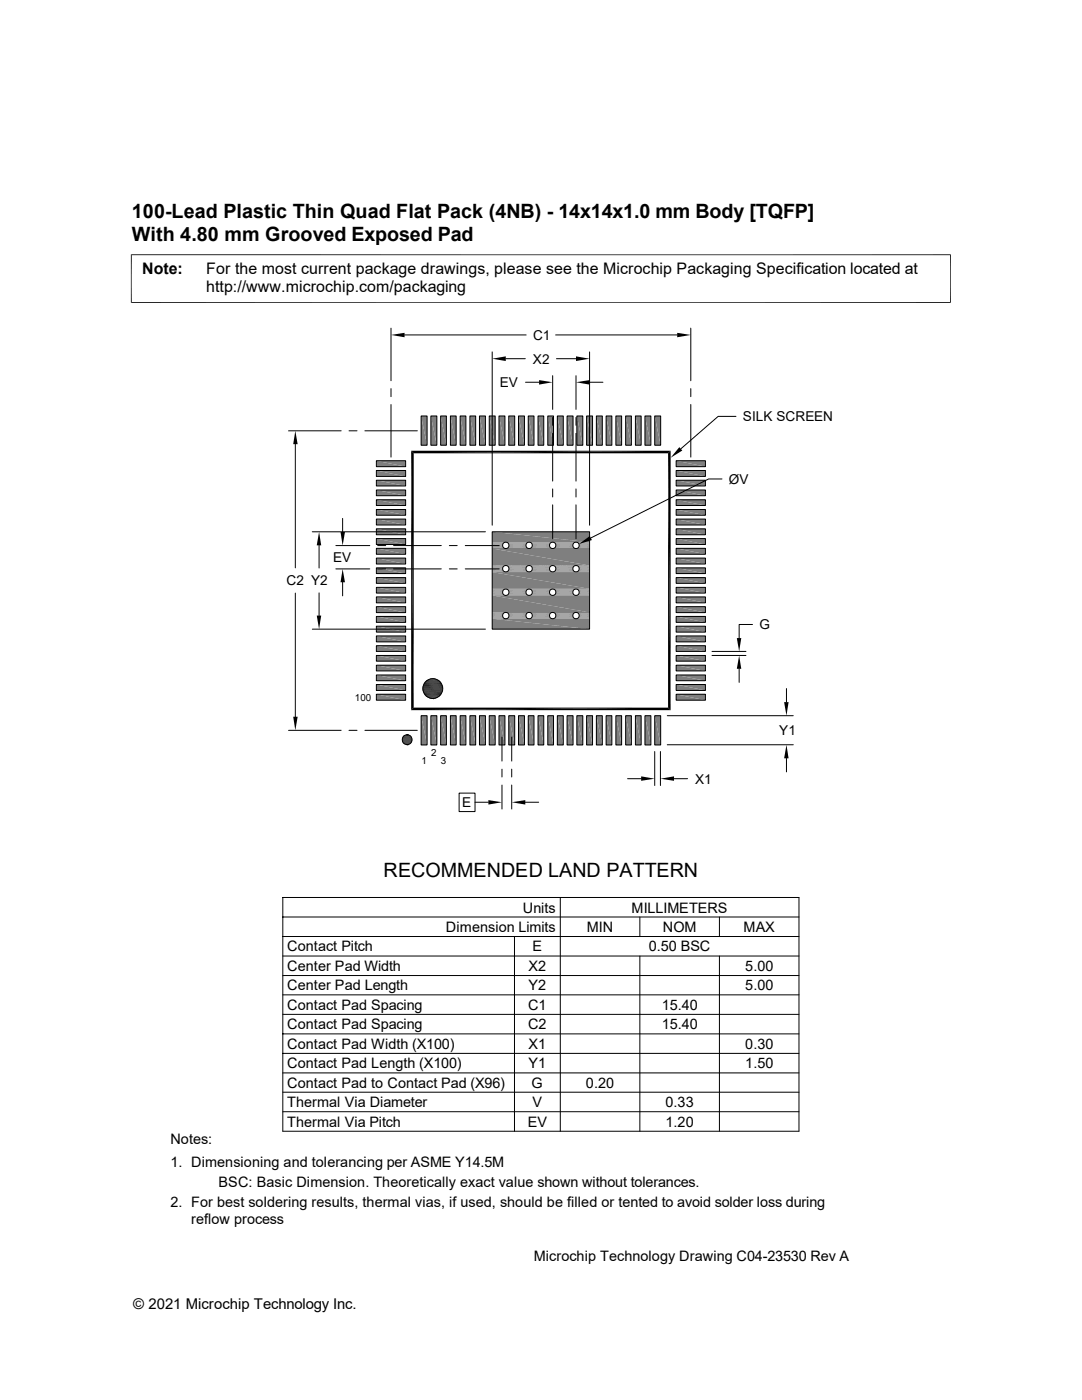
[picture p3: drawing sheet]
<svg xmlns="http://www.w3.org/2000/svg" width="216mm" height="279mm" viewBox="0 0 216 279" stroke-linecap="round" stroke-linejoin="round" font-family="sans-serif">
<g fill="#7f7f7f">
<path d="M98.2 106.1l19.4 2.1h-19.4z"/>
<path d="M98.2 106.1h19.4v2.1z"/>
</g>
<g fill="none" stroke="#7f7f7f" stroke-width=".2">
<path d="M98.2 108.3h2.5M98.2 108.4h2.3M98.2 108.5h2.3M98.2 108.6h2.2M98.2 108.7h2.1M98.2 108.8h2.1M98.2 108.9h2.1M98.2 109h2.1M98.2 109.1h2.2M98.2 109.2h2.3M98.2 109.3h2.3M98.2 109.4h2.5"/>
<path d="M98.2 109.5h2.6M98.2 109.5h2.7M100.9 108.2l-2.7 .1M101 108.2h4.5M101 109.5h4.5M101.1 109.5h4.3M101.2 108.3h4.1M101.2 109.4h4.1M101.3 108.4h3.9M101.3 109.3h3.9M101.4 108.5h3.7M101.4 109.2h3.7"/>
<path d="M101.5 108.6h3.6M101.5 109.1h3.6M101.5 108.7h3.5M101.5 109h3.5M101.6 108.8h3.4M101.6 108.9h3.4M105.7 108.2h4.5M105.7 109.5h4.5M105.8 109.5h4.3M105.9 108.3h4.1M105.9 109.4h4.1M106 108.4h3.9"/>
<path d="M106 109.3h3.9M106.1 108.5h3.7M106.1 109.2h3.7M106.1 108.6h3.6M106.1 109.1h3.6M106.2 108.7h3.4M106.2 108.8h3.4M106.2 108.9h3.4M106.2 109h3.4M110.3 108.2h4.6M110.3 109.5h4.6M110.4 109.5h4.4"/>
<path d="M110.5 108.3h4.1M110.5 109.4h4.1M110.7 108.4h3.9M110.7 109.3h3.9M110.7 108.5h3.7M110.7 109.2h3.7M110.8 108.6h3.6M110.8 109.1h3.6M110.9 108.7h3.4M110.9 108.8h3.4M110.9 108.9h3.4M110.9 109h3.4"/>
<path d="M115 108.2h2.6M115 109.5h2.6M115.1 109.5h2.5M115.2 108.3h2.4M115.2 109.4h2.4M115.3 108.4h2.3M115.3 109.3h2.3M115.4 108.5h2.2M115.4 109.2h2.2M115.5 108.6h2.1M115.5 109.1h2.1M115.5 108.7h2.1"/>
<path d="M115.5 109h2.1M115.6 108.8h2M115.6 108.9h2"/>
</g>
<g fill="#7f7f7f">
<path d="M98.2 109.5l19.4 3.4h-19.4z"/>
<path d="M98.2 109.5h19.4v3.4z"/>
</g>
<g fill="none" stroke="#7f7f7f" stroke-width=".2">
<path d="M98.2 112.9h2.7M98.2 112.9h2.6M98.2 113h2.5M98.2 113h2.3M98.2 113.1h2.3M98.2 113.2h2.2M98.2 113.3h2.1M98.2 113.5h2.1M98.2 113.6h2.1M98.2 113.7h2.1M98.2 113.8h2.2M98.2 113.9h2.3"/>
<path d="M98.2 114h2.3M98.2 114.1h2.6M98.2 114.2h2.7M101 112.9h4.5M101 114.2h4.5M101.1 112.9h4.3M101.1 114.1h4.3M101.2 113h4.1M101.3 113h3.9M101.3 114h3.9M101.4 113.1h3.7M101.4 113.9h3.7"/>
<path d="M101.5 113.2h3.6M101.5 113.8h3.6M101.5 113.3h3.5M101.5 113.7h3.5M101.6 113.5h3.4M101.6 113.6h3.4M105.7 112.9h4.5M105.7 114.2h4.5M105.8 112.9h4.3M105.8 114.1h4.3M105.9 113h4.1M106 113h3.9"/>
<path d="M106 114h3.9M106.1 113.1h3.7M106.1 113.9h3.7M106.1 113.2h3.6M106.1 113.8h3.6M106.2 113.3h3.4M106.2 113.5h3.4M106.2 113.6h3.4M106.2 113.7h3.4M110.3 112.9h4.6M110.3 114.2h4.6M110.4 112.9h4.4"/>
<path d="M110.4 114.1h4.4M110.5 113h4.1M110.7 113h3.9M110.7 114h3.9M110.7 113.1h3.7M110.7 113.9h3.7M110.8 113.2h3.6M110.8 113.8h3.6M110.9 113.3h3.4M110.9 113.5h3.4M110.9 113.6h3.4M110.9 113.7h3.4"/>
<path d="M115 112.9h2.6M115 114.2h2.6M115.1 112.9h2.5M115.1 114.1h2.5M115.2 113h2.4M115.3 113h2.3M115.3 114h2.3M115.4 113.1h2.2M115.4 113.9h2.2M115.5 113.2h2.1M115.5 113.8h2.1M115.5 113.3h2.1"/>
<path d="M115.5 113.7h2.1M115.6 113.5h2M115.6 113.6h2"/>
</g>
<g fill="#7f7f7f">
<path d="M98.2 114.2l19.4 3.3h-19.4z"/>
<path d="M98.2 114.2h19.4v3.3z"/>
</g>
<g fill="none" stroke="#7f7f7f" stroke-width=".2">
<path d="M98.2 117.5h2.7M98.2 117.6h2.6M98.2 117.6h2.5M98.2 117.7h2.3M98.2 117.8h2.3M98.2 117.9h2.2M98.2 118h2.1M98.2 118.1h2.1M98.2 118.2h2.1M98.2 118.3h2.1M98.2 118.5h2.2M98.2 118.6h2.3"/>
<path d="M98.2 118.7h2.3M98.2 118.7h2.5M98.2 118.8h2.6M98.2 118.8h2.7M101 117.5h4.5M101 118.8h4.5M101.1 117.6h4.3M101.1 118.8h4.3M101.2 117.6h4.1M101.2 118.7h4.1M101.3 117.7h3.9M101.3 118.7h3.9"/>
<path d="M101.4 117.8h3.7M101.4 118.6h3.7M101.5 117.9h3.6M101.5 118.5h3.6M101.5 118h3.5M101.5 118.3h3.5M101.6 118.1h3.4M101.6 118.2h3.4M105.7 117.5h4.5M105.7 118.8h4.5M105.8 117.6h4.3M105.8 118.8h4.3"/>
<path d="M105.9 117.6h4.1M105.9 118.7h4.1M106 117.7h3.9M106 118.7h3.9M106.1 117.8h3.7M106.1 118.6h3.7M106.1 117.9h3.6M106.1 118.5h3.6M106.2 118h3.4M106.2 118.1h3.4M106.2 118.2h3.4M106.2 118.3h3.4"/>
<path d="M110.3 117.5h4.6M110.3 118.8h4.6M110.4 117.6h4.4M110.4 118.8h4.4M110.5 117.6h4.1M110.5 118.7h4.1M110.7 117.7h3.9M110.7 118.7h3.9M110.7 117.8h3.7M110.7 118.6h3.7M110.8 117.9h3.6M110.8 118.5h3.6"/>
<path d="M110.9 118h3.4M110.9 118.1h3.4M110.9 118.2h3.4M110.9 118.3h3.4M115 117.5h2.6M115 118.8h2.6M115.1 117.6h2.5M115.1 118.8h2.5M115.2 117.6h2.4M115.2 118.7h2.4M115.3 117.7h2.3M115.3 118.7h2.3"/>
<path d="M115.4 117.8h2.2M115.4 118.6h2.2M115.5 117.9h2.1M115.5 118.5h2.1M115.5 118h2.1M115.5 118.3h2.1M115.6 118.1h2M115.6 118.2h2"/>
</g>
<g fill="#7f7f7f">
<path d="M98.2 118.8l19.4 3.4h-19.4z"/>
<path d="M98.2 118.8h19.4v3.4z"/>
</g>
<g fill="none" stroke="#7f7f7f" stroke-width=".2">
<path d="M98.2 122.3h2.5M98.2 122.4h2.3M98.2 122.6h2.2M98.2 122.7h2.1M98.2 122.8h2.1M98.2 122.9h2.1M98.2 123h2.1M98.2 123.1h2.2M98.2 123.2h2.3M98.2 123.3h2.3M98.2 123.4h2.5M98.2 123.4h2.6"/>
<path d="M98.2 123.5h2.7M100.9 122.2h-2.7M101 122.2h4.5M101 123.5h4.5M101.1 123.4h4.3M101.2 122.3h4.1M101.2 123.4h4.1M101.3 122.4h3.9M101.3 123.3h3.9M101.4 122.4h3.7M101.4 123.2h3.7M101.5 122.6h3.6"/>
<path d="M101.5 123.1h3.6M101.5 122.7h3.5M101.5 123h3.5M101.6 122.8h3.4M101.6 122.9h3.4M105.7 122.2h4.5M105.7 123.5h4.5M105.8 123.4h4.3M105.9 122.3h4.1M105.9 123.4h4.1M106 122.4h3.9M106 123.3h3.9"/>
<path d="M106.1 122.4h3.7M106.1 123.2h3.7M106.1 122.6h3.6M106.1 123.1h3.6M106.2 122.7h3.4M106.2 122.8h3.4M106.2 122.9h3.4M106.2 123h3.4M110.3 122.2h4.6M110.3 123.5h4.6M110.4 123.4h4.4M110.5 122.3h4.1"/>
<path d="M110.5 123.4h4.1M110.7 122.4h3.9M110.7 123.3h3.9M110.7 122.4h3.7M110.7 123.2h3.7M110.8 122.6h3.6M110.8 123.1h3.6M110.9 122.7h3.4M110.9 122.8h3.4M110.9 122.9h3.4M110.9 123h3.4M115 122.2h2.6"/>
<path d="M115 123.5h2.6M115.1 123.4h2.5M115.2 122.3h2.4M115.2 123.4h2.4M115.3 122.4h2.3M115.3 123.3h2.3M115.4 122.4h2.2M115.4 123.2h2.2M115.5 122.6h2.1M115.5 123.1h2.1M115.5 122.7h2.1M115.5 123h2.1"/>
<path d="M115.6 122.8h2M115.6 122.9h2"/>
</g>
<g fill="#7f7f7f">
<path d="M98.2 123.5l19.4 2.1h-19.4z"/>
<path d="M98.2 123.5h19.4v2.1z"/>
<path d="M130.6 83l1.2 5.9h-1.2z"/>
<path d="M130.6 83h1.2v5.9z"/>
<path d="M128.7 83l1.2 5.9h-1.2z"/>
<path d="M128.7 83h1.2v5.9z"/>
<path d="M126.8 83l1.1 5.9h-1.1z"/>
<path d="M126.8 83h1.1v5.9z"/>
<path d="M124.8 83l1.2 5.9h-1.2z"/>
<path d="M124.8 83h1.2v5.9z"/>
<path d="M122.9 83l1.1 5.9h-1.1z"/>
<path d="M122.9 83h1.1v5.9z"/>
<path d="M120.9 83l1.2 5.9h-1.2z"/>
<path d="M120.9 83h1.2v5.9z"/>
<path d="M119 83l1.2 5.9h-1.2z"/>
<path d="M119 83h1.2v5.9z"/>
<path d="M117.1 83l1.1 5.9h-1.1z"/>
<path d="M117.1 83h1.1v5.9z"/>
<path d="M115.1 83l1.2 5.9h-1.2z"/>
<path d="M115.1 83h1.2v5.9z"/>
<path d="M113.2 83l1.1 5.9h-1.1z"/>
<path d="M113.2 83h1.1v5.9z"/>
<path d="M111.2 83l1.2 5.9h-1.2z"/>
<path d="M111.2 83h1.2v5.9z"/>
<path d="M109.3 83l1.1 5.9h-1.1z"/>
<path d="M109.3 83h1.1v5.9z"/>
<path d="M107.4 83l1.1 5.9h-1.1z"/>
<path d="M107.4 83h1.1v5.9z"/>
<path d="M105.4 83l1.2 5.9h-1.2z"/>
<path d="M105.4 83h1.2v5.9z"/>
<path d="M103.5 83l1.1 5.9h-1.1z"/>
<path d="M103.5 83h1.1v5.9z"/>
<path d="M101.5 83l1.2 5.9h-1.2z"/>
<path d="M101.5 83h1.2v5.9z"/>
<path d="M99.6 83l1.2 5.9h-1.2z"/>
<path d="M99.6 83h1.2v5.9z"/>
<path d="M97.6 83l1.2 5.9h-1.2z"/>
<path d="M97.6 83h1.2v5.9z"/>
<path d="M95.7 83l1.2 5.9h-1.2z"/>
<path d="M95.7 83h1.2v5.9z"/>
<path d="M93.8 83l1.1 5.9h-1.1z"/>
<path d="M93.8 83h1.1v5.9z"/>
<path d="M91.8 83l1.2 5.9h-1.2z"/>
<path d="M91.8 83h1.2v5.9z"/>
<path d="M89.9 83l1.1 5.9h-1.1z"/>
<path d="M89.9 83h1.1v5.9z"/>
<path d="M87.9 83l1.2 5.9h-1.2z"/>
<path d="M87.9 83h1.2v5.9z"/>
<path d="M86 83l1.2 5.9h-1.2z"/>
<path d="M86 83h1.2v5.9z"/>
<path d="M84 83l1.2 5.9h-1.2z"/>
<path d="M84 83h1.2v5.9z"/>
<path d="M134.9 91.9l5.9 1.2h-5.9z"/>
<path d="M134.9 91.9h5.9v1.2z"/>
<path d="M75.1 91.9l5.8 1.2h-5.8z"/>
<path d="M75.1 91.9h5.8v1.2z"/>
<path d="M134.9 93.9l5.9 1.2h-5.9z"/>
<path d="M134.9 93.9h5.9v1.2z"/>
<path d="M75.1 93.9l5.8 1.2h-5.8z"/>
<path d="M75.1 93.9h5.8v1.2z"/>
<path d="M134.9 95.8l5.9 1.2h-5.9z"/>
<path d="M134.9 95.8h5.9v1.2z"/>
<path d="M75.1 95.8l5.8 1.2h-5.8z"/>
<path d="M75.1 95.8h5.8v1.2z"/>
<path d="M134.9 97.8l5.9 1.1h-5.9z"/>
<path d="M134.9 97.8h5.9v1.1z"/>
<path d="M75.1 97.8l5.8 1.1h-5.8z"/>
<path d="M75.1 97.8h5.8v1.1z"/>
<path d="M134.9 99.7l5.9 1.2h-5.9z"/>
<path d="M134.9 99.7h5.9v1.2z"/>
<path d="M75.1 99.7l5.8 1.2h-5.8z"/>
<path d="M75.1 99.7h5.8v1.2z"/>
<path d="M134.9 101.7l5.9 1.1h-5.9z"/>
<path d="M134.9 101.7h5.9v1.1z"/>
<path d="M75.1 101.7l5.8 1.1h-5.8z"/>
<path d="M75.1 101.7h5.8v1.1z"/>
<path d="M134.9 103.6l5.9 1.2h-5.9z"/>
<path d="M134.9 103.6h5.9v1.2z"/>
<path d="M75.1 103.6l5.8 1.2h-5.8z"/>
<path d="M75.1 103.6h5.8v1.2z"/>
<path d="M134.9 105.5l5.9 1.2h-5.9z"/>
<path d="M134.9 105.5h5.9v1.2z"/>
<path d="M75.1 105.5l5.8 1.2h-5.8z"/>
<path d="M75.1 105.5h5.8v1.2z"/>
<path d="M134.9 107.5l5.9 1.2h-5.9z"/>
<path d="M134.9 107.5h5.9v1.2z"/>
<path d="M75.1 107.5l5.8 1.2h-5.8z"/>
<path d="M75.1 107.5h5.8v1.2z"/>
<path d="M134.9 109.4l5.9 1.2h-5.9z"/>
<path d="M134.9 109.4h5.9v1.2z"/>
<path d="M75.1 109.4l5.8 1.2h-5.8z"/>
<path d="M75.1 109.4h5.8v1.2z"/>
<path d="M134.9 111.4l5.9 1.2h-5.9z"/>
<path d="M134.9 111.4h5.9v1.2z"/>
<path d="M75.1 111.4l5.8 1.2h-5.8z"/>
<path d="M75.1 111.4h5.8v1.2z"/>
<path d="M134.9 113.3l5.9 1.2h-5.9z"/>
<path d="M134.9 113.3h5.9v1.2z"/>
<path d="M75.1 113.3l5.8 1.2h-5.8z"/>
<path d="M75.1 113.3h5.8v1.2z"/>
<path d="M134.9 115.3l5.9 1.1h-5.9z"/>
<path d="M134.9 115.3h5.9v1.1z"/>
<path d="M75.1 115.3l5.8 1.1h-5.8z"/>
<path d="M75.1 115.3h5.8v1.1z"/>
<path d="M134.9 117.2l5.9 1.2h-5.9z"/>
<path d="M134.9 117.2h5.9v1.2z"/>
<path d="M75.1 117.2l5.8 1.2h-5.8z"/>
<path d="M75.1 117.2h5.8v1.2z"/>
<path d="M134.9 119.1l5.9 1.2h-5.9z"/>
<path d="M134.9 119.1h5.9v1.2z"/>
<path d="M75.1 119.1l5.8 1.2h-5.8z"/>
<path d="M75.1 119.1h5.8v1.2z"/>
<path d="M134.9 121.1l5.9 1.2h-5.9z"/>
<path d="M134.9 121.1h5.9v1.2z"/>
<path d="M75.1 121.1l5.8 1.2h-5.8z"/>
<path d="M75.1 121.1h5.8v1.2z"/>
<path d="M134.9 123l5.9 1.2h-5.9z"/>
<path d="M134.9 123h5.9v1.2z"/>
<path d="M75.1 123l5.8 1.2h-5.8z"/>
<path d="M75.1 123h5.8v1.2z"/>
<path d="M134.9 125l5.9 1.2h-5.9z"/>
<path d="M134.9 125h5.9v1.2z"/>
<path d="M75.1 125l5.8 1.2h-5.8z"/>
<path d="M75.1 125h5.8v1.2z"/>
<path d="M134.9 126.9l5.9 1.2h-5.9z"/>
<path d="M134.9 126.9h5.9v1.2z"/>
<path d="M75.1 126.9l5.8 1.2h-5.8z"/>
<path d="M75.1 126.9h5.8v1.2z"/>
<path d="M134.9 128.9l5.9 1.1h-5.9z"/>
<path d="M134.9 128.9h5.9v1.1z"/>
<path d="M75.1 128.9l5.8 1.1h-5.8z"/>
<path d="M75.1 128.9h5.8v1.1z"/>
<path d="M134.9 130.8l5.9 1.2h-5.9z"/>
<path d="M134.9 130.8h5.9v1.2z"/>
<path d="M75.1 130.8l5.8 1.2h-5.8z"/>
<path d="M75.1 130.8h5.8v1.2z"/>
<path d="M134.9 132.8l5.9 1.1h-5.9z"/>
<path d="M134.9 132.8h5.9v1.1z"/>
<path d="M75.1 132.8l5.8 1.1h-5.8z"/>
<path d="M75.1 132.8h5.8v1.1z"/>
<path d="M134.9 134.7l5.9 1.1h-5.9z"/>
<path d="M134.9 134.7h5.9v1.1z"/>
<path d="M75.1 134.7l5.8 1.1h-5.8z"/>
<path d="M75.1 134.7h5.8v1.1z"/>
<path d="M134.9 136.6l5.9 1.2h-5.9z"/>
<path d="M134.9 136.6h5.9v1.2z"/>
<path d="M75.1 136.6l5.8 1.2h-5.8z"/>
<path d="M75.1 136.6h5.8v1.2z"/>
<path d="M134.9 138.6l5.9 1.1h-5.9z"/>
<path d="M134.9 138.6h5.9v1.1z"/>
<path d="M75.1 138.6l5.8 1.1h-5.8z"/>
<path d="M75.1 138.6h5.8v1.1z"/>
<path d="M130.6 142.8l1.2 5.9h-1.2z"/>
<path d="M130.6 142.8h1.2v5.9z"/>
<path d="M128.7 142.8l1.2 5.9h-1.2z"/>
<path d="M128.7 142.8h1.2v5.9z"/>
<path d="M126.8 142.8l1.1 5.9h-1.1z"/>
<path d="M126.8 142.8h1.1v5.9z"/>
<path d="M124.8 142.8l1.2 5.9h-1.2z"/>
<path d="M124.8 142.8h1.2v5.9z"/>
<path d="M122.9 142.8l1.1 5.9h-1.1z"/>
<path d="M122.9 142.8h1.1v5.9z"/>
<path d="M120.9 142.8l1.2 5.9h-1.2z"/>
<path d="M120.9 142.8h1.2v5.9z"/>
<path d="M119 142.8l1.2 5.9h-1.2z"/>
<path d="M119 142.8h1.2v5.9z"/>
<path d="M117.1 142.8l1.1 5.9h-1.1z"/>
<path d="M117.1 142.8h1.1v5.9z"/>
<path d="M115.1 142.8l1.2 5.9h-1.2z"/>
<path d="M115.1 142.8h1.2v5.9z"/>
<path d="M113.2 142.8l1.1 5.9h-1.1z"/>
<path d="M113.2 142.8h1.1v5.9z"/>
<path d="M111.2 142.8l1.2 5.9h-1.2z"/>
<path d="M111.2 142.8h1.2v5.9z"/>
<path d="M109.3 142.8l1.1 5.9h-1.1z"/>
<path d="M109.3 142.8h1.1v5.9z"/>
<path d="M107.4 142.8l1.1 5.9h-1.1z"/>
<path d="M107.4 142.8h1.1v5.9z"/>
<path d="M105.4 142.8l1.2 5.9h-1.2z"/>
<path d="M105.4 142.8h1.2v5.9z"/>
<path d="M103.5 142.8l1.1 5.9h-1.1z"/>
<path d="M103.5 142.8h1.1v5.9z"/>
<path d="M101.5 142.8l1.2 5.9h-1.2z"/>
<path d="M101.5 142.8h1.2v5.9z"/>
<path d="M99.6 142.8l1.2 5.9h-1.2z"/>
<path d="M99.6 142.8h1.2v5.9z"/>
<path d="M97.6 142.8l1.2 5.9h-1.2z"/>
<path d="M97.6 142.8h1.2v5.9z"/>
<path d="M95.7 142.8l1.2 5.9h-1.2z"/>
<path d="M95.7 142.8h1.2v5.9z"/>
<path d="M93.8 142.8l1.1 5.9h-1.1z"/>
<path d="M93.8 142.8h1.1v5.9z"/>
<path d="M91.8 142.8l1.2 5.9h-1.2z"/>
<path d="M91.8 142.8h1.2v5.9z"/>
<path d="M89.9 142.8l1.1 5.9h-1.1z"/>
<path d="M89.9 142.8h1.1v5.9z"/>
<path d="M87.9 142.8l1.2 5.9h-1.2z"/>
<path d="M87.9 142.8h1.2v5.9z"/>
<path d="M86 142.8l1.2 5.9h-1.2z"/>
<path d="M86 142.8h1.2v5.9z"/>
<path d="M84 142.8l1.2 5.9h-1.2z"/>
<path d="M84 142.8h1.2v5.9z"/>
</g>
<g fill="none" stroke="#000" stroke-width=".2">
<path d="M26.1 50.8h163.6M26.2 50.8v9.7M189.7 50.8v9.7M26.1 60.4h163.6M78 65.5v10.5M78 77.6v1.6M80.7 66.8h24.3M98.2 70.2v34.6M100.9 71.6h3.9M104.9 76.3h2.7M110.3 75v6.7M110.9 66.8h24.2"/>
<path d="M111 71.6h3.9M114.9 75v6.7M117.6 76.3h2.7M117.6 70.2v34.6M137.8 65.5v10.5M137.8 77.6v1.6M57.6 86h10.5M58.9 88.6v24.7M69.6 86h1.6M72.8 86h10.5M75.1 91.9h5.8v1.2h-5.8zM75.1 93.9h5.8v1.2h-5.8z"/>
<path d="M75.1 95.8h5.8v1.2h-5.8zM75.1 97.8h5.8v1.1h-5.8zM75.1 99.7h5.8v1.2h-5.8zM78 80.7v10.5M84 83h1.2v5.9h-1.2zM86 83h1.2v5.9h-1.2zM87.9 83h1.2v5.9h-1.2zM89.9 83h1.1v5.9h-1.1zM91.8 83h1.2v5.9h-1.2zM93.8 83h1.1v5.9h-1.1zM95.7 83h1.2v5.9h-1.2zM97.6 83h1.2v5.9h-1.2z"/>
<path d="M99.6 83h1.2v5.9h-1.2zM101.5 83h1.2v5.9h-1.2zM103.5 83h1.1v5.9h-1.1zM105.4 83h1.2v5.9h-1.2zM107.4 83h1.1v5.9h-1.1zM109.3 83h1.1v5.9h-1.1zM110.3 83.3v1.6M110.3 86.5v9.5M110.3 97.6v1.6M111.2 83h1.2v5.9h-1.2zM113.2 83h1.1v5.9h-1.1zM114.9 83.3v1.6"/>
<path d="M114.9 86.5v9.5M114.9 97.6v1.6M115.1 83h1.2v5.9h-1.2zM117.1 83h1.1v5.9h-1.1zM119 83h1.2v5.9h-1.2zM120.9 83h1.2v5.9h-1.2zM122.9 83h1.1v5.9h-1.1zM124.8 83h1.2v5.9h-1.2zM126.8 83h1.1v5.9h-1.1zM128.7 83h1.2v5.9h-1.2zM130.6 83h1.2v5.9h-1.2zM134.9 99.7h5.9v1.2h-5.9z"/>
<path d="M134.9 97.8h5.9v1.1h-5.9zM134.9 95.8h5.9v1.2h-5.9zM134.9 93.9h5.9v1.2h-5.9zM134.9 91.9h5.9v1.2h-5.9zM137.8 80.7v10.5M144.1 95.6h-2.7l-23.5 11.8M146.9 83.1h-3.6l-7.5 6.5M58.9 118.4v24.6M62.3 106.1h34.6M63.7 108.8v4.6M63.7 118.3v4.6M67 108.9h6.8"/>
<path d="M67 113.5h6.8M68.4 103.5v2.7M68.4 116.2v2.7M75.1 101.7h5.8v1.1h-5.8zM75.1 103.6h5.8v1.2h-5.8zM75.1 105.5h5.8v1.2h-5.8zM75.1 107.5h5.8v1.2h-5.8zM75.1 109.4h5.8v1.2h-5.8zM75.1 111.4h5.8v1.2h-5.8zM75.1 113.3h5.8v1.2h-5.8zM75.1 115.3h5.8v1.1h-5.8zM75.1 117.2h5.8v1.2h-5.8z"/>
<path d="M75.1 119.1h5.8v1.2h-5.8zM75.4 108.9h1.6M75.4 113.5h1.6M78.5 108.9h9.6M78.5 113.5h9.6M89.7 108.9h1.5M89.7 113.5h1.5M92.8 108.9h6.8M92.8 113.5h6.8M98.2 106.1h19.4v19.5h-19.4zM110.3 100.8v6.7M114.9 100.8v6.7"/>
<path d="M134.9 119.1h5.9v1.2h-5.9zM134.9 117.2h5.9v1.2h-5.9zM134.9 115.3h5.9v1.1h-5.9zM134.9 113.3h5.9v1.2h-5.9zM134.9 111.4h5.9v1.2h-5.9zM134.9 109.4h5.9v1.2h-5.9zM134.9 107.5h5.9v1.2h-5.9zM134.9 105.5h5.9v1.2h-5.9zM134.9 103.6h5.9v1.2h-5.9zM134.9 101.7h5.9v1.1h-5.9zM62.3 125.6h34.6M75.1 121.1h5.8v1.2h-5.8z"/>
<path d="M75.1 123h5.8v1.2h-5.8zM75.1 125h5.8v1.2h-5.8zM75.1 126.9h5.8v1.2h-5.8zM75.1 128.9h5.8v1.1h-5.8zM75.1 130.8h5.8v1.2h-5.8zM75.1 132.8h5.8v1.1h-5.8zM75.1 134.7h5.8v1.1h-5.8zM75.1 136.6h5.8v1.2h-5.8zM75.1 138.6h5.8v1.1h-5.8zM84.3 137.3h4.1M84.3 137.7h4M84.4 136.9h3.9"/>
<path d="M84.4 138.1h3.9M84.5 136.6h3.7M84.5 138.3h3.7M84.5 136.4h3.6M84.5 138.4h3.6M84.7 136.2h3.4M84.7 138.6h3.4M84.8 136.1h3.1M84.8 138.7h3.1M84.9 136h2.9M84.9 138.9h2.9M85 135.8h2.7"/>
<path d="M85 139h2.7M85.2 135.7h2.3M85.2 139.1h2.3M134.9 138.6h5.9v1.1h-5.9zM134.9 136.6h5.9v1.2h-5.9zM134.9 134.7h5.9v1.1h-5.9zM134.9 132.8h5.9v1.1h-5.9zM134.9 130.8h5.9v1.2h-5.9zM134.9 128.9h5.9v1.1h-5.9zM134.9 126.9h5.9v1.2h-5.9zM134.9 125h5.9v1.2h-5.9zM134.9 123h5.9v1.2h-5.9z"/>
<path d="M134.9 121.1h5.9v1.2h-5.9zM142.1 130.8h6.7M142.1 130h6.7M147.5 133.5v2.7M150.2 124.6h-2.7v2.7M156.9 137.4v2.7M57.6 145.8h10.5M69.6 145.8h1.6M72.8 145.8h10.5M80.2 147.5h2.1M80.2 147.6h2.1M80.2 147.7h2.1"/>
<path d="M80.2 147.8h2.1M84 142.8h1.2v5.9h-1.2zM86 142.8h1.2v5.9h-1.2zM87.9 142.8h1.2v5.9h-1.2zM89.9 142.8h1.1v5.9h-1.1zM91.6 158.3h3.2v3.7h-3.2zM91.8 142.8h1.2v5.9h-1.2zM93.8 142.8h1.1v5.9h-1.1zM95.7 142.8h1.2v5.9h-1.2zM97.6 142.8h1.2v5.9h-1.2zM99.6 142.8h1.2v5.9h-1.2zM100.2 147.1v4.8"/>
<path d="M100.2 153.5v1.6M100.2 156.7v4.8M101.5 142.8h1.2v5.9h-1.2zM102.1 147.1v4.8M102.1 153.5v1.6M102.1 156.7v4.8M103.5 142.8h1.1v5.9h-1.1zM105.4 142.8h1.2v5.9h-1.2zM107.4 142.8h1.1v5.9h-1.1zM109.3 142.8h1.1v5.9h-1.1zM111.2 142.8h1.2v5.9h-1.2zM113.2 142.8h1.1v5.9h-1.1z"/>
<path d="M115.1 142.8h1.2v5.9h-1.2zM117.1 142.8h1.1v5.9h-1.1zM119 142.8h1.2v5.9h-1.2zM120.9 142.8h1.2v5.9h-1.2zM122.9 142.8h1.1v5.9h-1.1zM124.8 142.8h1.2v5.9h-1.2zM125.2 155.4h2.7M126.8 142.8h1.1v5.9h-1.1zM128.7 142.8h1.2v5.9h-1.2zM130.6 142.8h1.2v5.9h-1.2zM130.6 150v6.8M131.8 150v6.8"/>
<path d="M133.1 148.6h25.2M133.1 142.8h25.2M134.5 155.4h2.7M156.9 151.3v2.8M56.4 179.1h103v46.7h-103zM94.8 160.1h2.7M104.8 160.1h2.7M111.8 179.1v46.7M56.4 183h103M56.4 186.9h103M56.4 194.7h103M56.4 190.8h103"/>
<path d="M56.4 198.5h103M102.7 186.9v38.9M127.7 183v3.9M127.7 190.8v35M143.6 183v3.9M143.6 190.8v35M56.4 206.3h103M56.4 210.2h103M56.4 218h103M56.4 214.1h103M56.4 202.4h103M56.4 221.9h103"/>
<circle cx="100.9" cy="108.8" r=".65"/>
<circle cx="100.9" cy="118.2" r=".65"/>
<circle cx="100.9" cy="113.5" r=".65"/>
<circle cx="105.6" cy="118.2" r=".65"/>
<circle cx="105.6" cy="108.8" r=".65"/>
<circle cx="105.6" cy="113.5" r=".65"/>
<circle cx="110.3" cy="118.2" r=".65"/>
<circle cx="110.3" cy="113.5" r=".65"/>
<circle cx="110.3" cy="108.8" r=".65"/>
<circle cx="114.9" cy="108.8" r=".65"/>
<circle cx="114.9" cy="113.5" r=".65"/>
<circle cx="114.9" cy="118.2" r=".65"/>
<circle cx="86.4" cy="137.4" r="1.98"/>
<circle cx="100.9" cy="122.9" r=".65"/>
<circle cx="105.6" cy="122.9" r=".65"/>
<circle cx="110.3" cy="122.9" r=".65"/>
<circle cx="114.9" cy="122.9" r=".65"/>
<circle cx="81.2" cy="147.6" r=".98"/>
</g>
<g fill="#000">
<path d="M78 66.8l2.7-.4v.9zM98.2 71.6l2.7-.5v1zM107.6 75.9l2.7 .4-2.7 .5zM114.9 71.1l2.7 .5-2.7 .5zM114.9 76.3l2.7-.4v.9zM135.1 66.4l2.7 .4-2.7 .5zM58.9 86l.5 2.6h-.9zM82 90l.5 51.2-.5 .5zM82 90l.5 .5v50.7zM82.5 90.5l51.3-.5-.5 .5zM82 90h51.8l-51.3 .5zM135.6 89.2l.5 .7-2.3 1.5z"/>
<path d="M63.7 106.1l.4 2.7h-.9zM67.9 106.2h.9l-.4 2.7zM68.4 113.5l.4 2.7h-.9zM115.5 108.6l2.2-1.6 .4 .8zM63.2 122.9h.9l-.4 2.7zM85.3 139.2l1.9 .1zM85.3 139.2h2zM85.3 135.7h2zM85.5 135.6l1.8 .1zM85.5 139.3l1.5 .1zM85.5 139.3h1.7zM85.5 135.6h1.7z"/>
<path d="M85.7 135.5l1.5 .1zM85.7 139.4h1.1zM85.7 139.4h1.3zM85.7 135.5h1.3zM85.9 135.5h1.1zM85.9 139.4h.7zM85.9 139.4h.9zM85.9 135.5h.9zM86.1 135.4l.7 .1zM86.1 139.4h.5zM86.1 135.4h.5zM147.5 130.8l.4 2.7h-.9z"/>
<path d="M147 127.3h.9l-.4 2.7zM58.5 143h.9l-.5 2.8zM80.3 147.4h2zM80.3 147.4l2 .1zM80.3 147.8l1.9 .1zM80.3 147.8h2zM80.3 147.9l1.9 .1zM80.3 147.9h1.9zM80.3 147.3l1.9 .1zM80.3 148l1.8 .1zM80.3 148h1.9zM80.3 147.2l1.9 .1h-1.9z"/>
<path d="M80.3 147.2h1.8l.1 .1zM80.3 148.1l1.8 .1zM80.3 148.1h1.8zM80.3 147.2h1.8zM80.4 147.1l1.7 .1zM80.4 148.2l1.6 .1zM80.4 148.2h1.7zM80.4 147l1.7 .1zM80.4 148.3h1.6zM80.4 147h1.6zM80.5 146.9l1.5 .1zM80.5 148.3l1.4 .1z"/>
<path d="M80.5 148.3h1.5zM80.6 146.9h1.4zM80.6 148.4l1.2 .1zM80.6 148.4h1.3zM80.6 146.9h1.3zM80.6 146.8l1.3 .1zM80.6 148.5h1.1zM80.6 148.5h1.2zM80.6 146.8h1.2zM80.7 146.8h1.1zM80.7 148.5h1zM80.7 146.8h1z"/>
<path d="M80.8 146.7l.9 .1zM80.8 148.5l.8 .1zM80.8 148.5h.9zM80.8 146.7h.9zM80.9 146.7h.8zM80.9 148.6h.6zM80.9 148.6h.7zM80.9 146.7h.7zM81 146.6l.6 .1zM81 148.6h.4zM81 148.6h.5zM81 146.6h.5z"/>
<path d="M81.1 146.6h.4zM81.1 148.6h.3zM81.1 146.6h.3zM82 141.7l51.3-.5 .5 .5zM82 141.7l.5-.5h50.8zM97.5 159.7l2.7 .4-2.7 .5zM102.1 160.1l2.7-.4v.9zM127.9 154.9l2.7 .5-2.7 .4zM133.3 90.5l.5 51.2-.5-.5zM133.3 90.5l.5-.5v51.7zM131.8 155.4l2.7-.5v.9zM156.9 148.6l.5 2.7h-.9z"/>
<path d="M156.5 140.1h.9l-.5 2.7z"/>
</g>
<path d="M84.3 137.1h4M84.3 137.5h4.1M84.4 137.9h3.9M84.4 136.8h3.9" fill="none" stroke="#000" stroke-width=".21"/>
<g font-size="3.9">
<text x="26.3" y="43.5">100-Lead Plastic Thin Quad Flat Pack (4NB) - 14x14x1.0 mm Body [TQFP]</text>
<text x="26.3" y="48">With 4.80 mm Grooved Exposed Pad</text>
<text x="76.5" y="175">RECOMMENDED LAND PATTERN</text>
</g>
<g font-size="3.2">
<text x="28.4" y="54.6">Note:</text>
<text x="41.1" y="54.6">For the most current package drawings, please see the Microchip Packaging Specification located at</text>
<text x="41.1" y="58.3">http://www.microchip.com/packaging</text>
</g>
<text font-size="3" x="26.6" y="261.3">© 2021 Microchip Technology Inc.</text>
<g font-size="2.9">
<text x="89" y="186">Dimension Limits</text>
<text x="104.3" y="182.1">Units</text>
<text x="117.1" y="186">MIN</text>
<text x="126" y="182.1">MILLIMETERS</text>
<text x="132.2" y="186">NOM</text>
<text x="148.4" y="186">MAX</text>
<text x="57.3" y="189.9">Contact Pitch</text>
<text x="106.3" y="189.9">E</text>
<text x="129.5" y="189.9">0.50 BSC</text>
<text x="57.3" y="193.8">Center Pad Width</text>
<text x="57.3" y="197.7">Center Pad Length</text>
<text x="105.5" y="197.7">Y2</text>
<text x="105.5" y="193.8">X2</text>
<text x="148.7" y="197.7">5.00</text>
<text x="148.7" y="193.8">5.00</text>
<text x="57.3" y="201.5">Contact Pad Spacing</text>
<text x="105.4" y="201.5">C1</text>
<text x="132" y="201.5">15.40</text>
<text x="57.3" y="209.3">Contact Pad Width (X100)</text>
<text x="57.3" y="205.4">Contact Pad Spacing</text>
<text x="105.4" y="205.4">C2</text>
<text x="105.5" y="209.3">X1</text>
<text x="132" y="205.4">15.40</text>
<text x="148.7" y="209.3">0.30</text>
<text x="57.3" y="213.2">Contact Pad Length (X100)</text>
<text x="105.5" y="213.2">Y1</text>
<text x="148.7" y="213.2">1.50</text>
<text x="57.3" y="217.1">Contact Pad to Contact Pad (X96)</text>
<text x="57.3" y="221">Thermal Via Diameter</text>
<text x="106.1" y="217.1">G</text>
<text x="106.3" y="221">V</text>
<text x="116.9" y="217.1">0.20</text>
<text x="132.8" y="221">0.33</text>
<text x="57.3" y="224.8">Thermal Via Pitch</text>
<text x="105.3" y="224.8">EV</text>
<text x="132.8" y="224.8">1.20</text>
<text x="34" y="232.9">1. Dimensioning and tolerancing per ASME Y14.5M</text>
<text x="34" y="228.3">Notes:</text>
<text x="43.6" y="236.9">BSC: Basic Dimension. Theoretically exact value shown without tolerances.</text>
<text x="34" y="240.9">2. For best soldering results, thermal vias, if used, should be filled or tented to avoid solder loss during</text>
<text x="38.1" y="244.3">reflow process</text>
<text x="106.5" y="251.6">Microchip Technology Drawing C04-23530 Rev A</text>
</g>
<g font-size="2.7">
<text x="106.4" y="67.8">C1</text>
<text x="99.7" y="77.3">EV</text>
<text x="106.3" y="72.6">X2</text>
<text x="148.3" y="84">SILK SCREEN</text>
<text x="145.5" y="96.5">ØV</text>
<text x="66.5" y="112.2">EV</text>
<text x="57.2" y="116.8">C2 Y2</text>
<text x="151.6" y="125.6">G</text>
<text x="155.5" y="146.7">Y1</text>
<text x="92.2" y="161.1">E</text>
<text x="138.7" y="156.4">X1</text>
</g>
<g font-size="1.9">
<text x="70.8" y="139.8">100</text>
<text x="84.1" y="152.5">1</text>
<text x="86" y="150.8">2</text>
<text x="88" y="152.5">3</text>
</g>
</svg>
